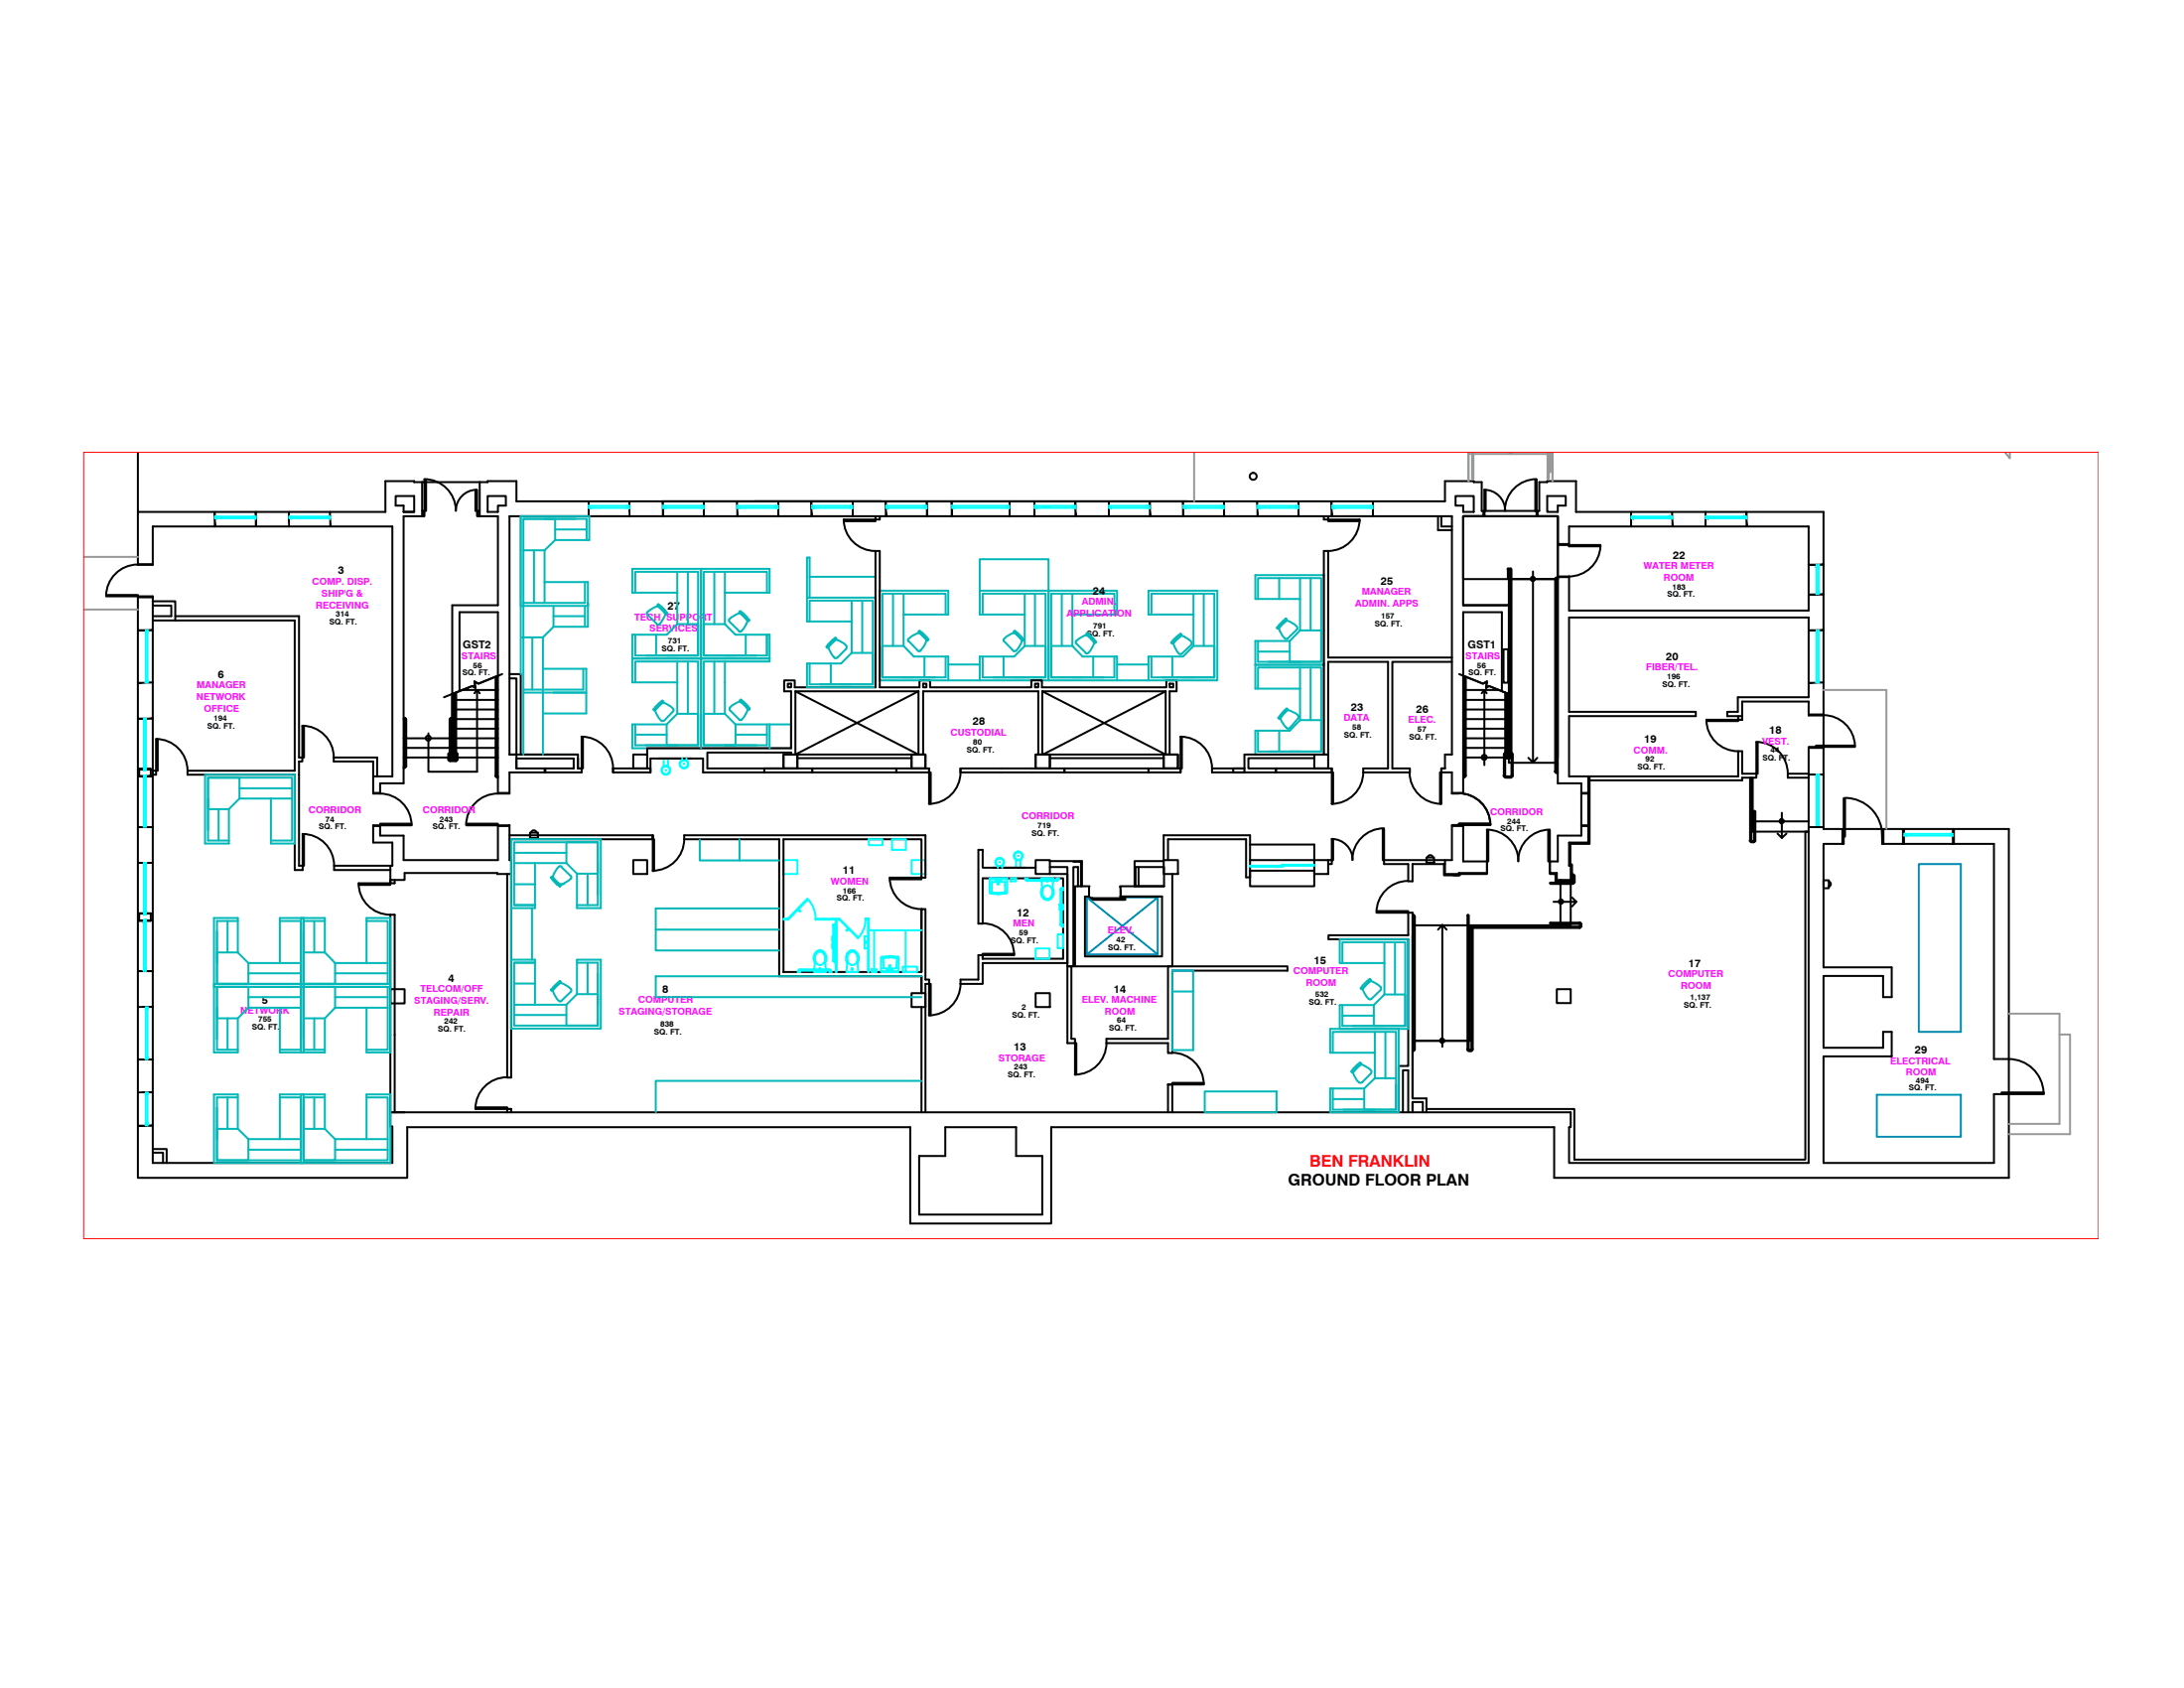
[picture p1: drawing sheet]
<svg xmlns="http://www.w3.org/2000/svg" width="279mm" height="216mm" viewBox="0 0 279 216" stroke-linecap="round" stroke-linejoin="round" font-family="sans-serif">
<g fill="none" stroke="#00b8b8" stroke-width=".25">
<path d="M66.6 66v20.2M67 66.4h4v2.7l-1.3 1.3M67 70.4h2.7M67 77.1v19.4M68.3 70.4v6.7M69.7 74.5h5.5v5.7h-4.4M69.7 70.4v6.7M69.7 66.4h4M70.8 77.5v2.7l-1.3 1.3M70.8 78.8h4M71 69.1h4.4v-3.1h-8.8v11.5h8.6M71 67.7h4"/>
<path d="M74.8 74.5v2.6h-7.8M74.8 77.5v2.7M75 69.1v-2.7h-8v10.7M81.3 75.8v-2.7h8v10.7h-8v-2.6M82.9 78.6l1.2 1.2M84.1 77.5l-.7 .3-.6 .5-.1 .1 .1 .2M84.2 77.5l.9 1M84.2 77.3l.6 .5 .5 .6M84.3 77.3l-.2 .2 .6 .5 .5 .6 .2-.2M84.4 79.8l-.2 .1-.2-.1M85.1 78.5a2.95 2.95 0 0 1-.7 1.3M86.6 79.8l-1.3 1.4h-4.4v6.1h5.7"/>
<path d="M86.6 75.8h-5.7v-3h17.6v3h-5.8M86.6 79.8h2.7v4h-6.7M86.6 73.1v6.7M88 73.1v6.7M91.4 73.1v6.7M92.7 79.8l1.4 1.4h4.4v3.4h-8.5v10.7h8.1v-2.6M92.7 79.8h-2.7v4h6.8M92.7 73.1v6.7M93.3 79.5l1.3 1.2M94.6 78.4l.6 .4 .5 .7 .2-.2M94.6 78.4l-.7 .3-.6 .5-.1 .1 .1 .2M94.7 78.4l.9 1"/>
<path d="M94.7 78.2l.6 .5 .5 .6M94.7 78.2h-.1v.2M95.6 79.4a2.95 2.95 0 0 1-.7 1.3M98.1 75.8v-2.7h-8.1v10.7h8.1v-2.6M103.2 76.4h8.8v11.5h-8.8v-3h4.4l1.4-1.4M103.6 79.5v-2.7h8.1v10.7h-8.1v-2.6M103.6 76.4v-5.1h-.4v8.2h5.8M103.6 73.8h8.4M109 76.8v6.7M110.3 76.8v6.7M114.2 75.9v6.7M115.6 78.6h5.7v-3h-8.7v11.4h8.7"/>
<path d="M115.6 75.9v6.7M121 78.6v-2.7h-8.1v10.7h8.1v-2.6M125.3 75.6v-4.1h8.8v4.1M125.7 78.6v-2.7h8.1v10.7h-8.1v-2.6M131.1 78.6h-5.8v-3h8.8v11.4v-11.4h8.8v3h-5.7M131.1 75.9v6.7M132.4 75.9v6.7M135.8 75.9v6.7M137.2 75.9v6.7M142.6 78.6v-2.7h-8.1v10.7h8.1v-2.6M147.3 78.6v-2.7h8v10.7M152.7 78.6h-5.8v-3h8.8v11.4h-8.8"/>
<path d="M152.7 75.9v6.7M154 75.9v6.7M160.9 76.6v-2.7h8.1v10.8h-8.1v-2.7M163.6 73.9v2.7M164.4 79.1l.2 .1v.1M164.5 79.2l-.6 .4-.5 .7M164.6 79.4l-1 1a2.95 2.95 0 0 0 .8 1.3M164.6 79.4a2.08 2.08 0 0 1 1.4 .9l-.1 .2M164.6 79.3l-.6 .5-.5 .6-.1-.2M166.3 76.6h-5.7v-3h8.8v11.4h-8.8h8.8v11.5h-8.8v-3h4.4l1.3-1.4M166.3 73.9v6.7M167.7 73.9v6.7"/>
<path d="M26.6 99.5h4v2.6l-1.3 1.4h-2.7zM66.6 96.5h7.3M66.8 81.5h2.7M67 88.6h8M68.1 81.5v6.7M69.5 81.5v15M69.5 85.5h5.5v5.8h-5.5M74.6 85.5v2.7h-7.6M81.3 87.3v-2.7h8v10.7h-8v-2.6M81.3 94h4M82.6 95.3h4M83.8 90.9a2.95 2.95 0 0 0 .8 1.3"/>
<path d="M83.9 81.2v2.6M84.6 92.2h.2h.1M84.7 89.6l.2 .2-.6 .5-.5 .6-.2-.2M84.7 89.7l-.6 .4-.5 .7M85.3 92.7h-4.4v3h8.8v-11.5h-8.8h8.8v-11.4v11.4h8.8h-8.8v11.5h11.5v-3h-2.7M85.3 92.7l1.3-1.4h2.7v4h-4zM86.1 90.6a2.95 2.95 0 0 0-1.3-.7l-1 .9M86.1 90.6l.1 .2-.1 .2M86.1 91l-1.2 1.2M86.6 84.6v6.7M88 84.6v6.7M90 91.3h2.7l1.4 1.4v2.6h-4.1z"/>
<path d="M91.4 84.6v6.7M92.7 95.3h4.1M92.7 84.6v6.7M93.4 90.5l-.1 .2 .1 .2M93.4 90.9l1.2 1.2M94.1 92.7h4.4M94.1 94h4M94.7 89.7a2.95 2.95 0 0 0-1.3 .8M94.7 89.7l1 1M94.8 89.5l.6 .5 .5 .6v.1l-.2 .1M94.8 89.5l-.2 .2 .6 .4 .5 .7M94.8 80.7l-.1 .1-.2-.1"/>
<path d="M94.9 92l-.1 .1-.2-.1M95.4 81.2v2.6M95.7 90.7a2.95 2.95 0 0 1-.8 1.3M98.5 92.7v3M106 82.8a2.32 2.32 0 0 0 .9 1.4l.2-.1M106.3 84.9v2.6M106.8 81.6l.2 .1-.6 .5-.5 .6M106.8 81.6l-.6 .5-.5 .6 .1 .1 .1 .1M106.9 81.8l-.9 1M107 81.8a2.95 2.95 0 0 1 1.3 .8M108.2 82.6l.1 .2-.1 .1M108.3 83l-1.2 1.1"/>
<path d="M109 83.5h2.7v4h-6.8M115.6 82.6l1.3 1.4h4.4v3M115.6 82.6h-2.7v4h6.7M116.3 82l1.2 1.3M117.5 80.9l.6 .4 .5 .6M117.5 81l-.7 .3a.94 .94 0 0 0-.7 .6l.1 .1M117.6 80.9l.9 1a2.98 2.98 0 0 1-.7 1.3M117.7 80.7h-.2v.1M117.7 80.7l.6 .5 .5 .6M117.8 83.2l-.2 .1-.2-.1M118.3 84v2.6M118.8 81.8l-.1 .1h-.1"/>
<path d="M121.3 87h4M121.3 85h4M125.3 87h17.6M128.4 84v2.6M128.5 81.7l-.1 .2 .1 .1 1.2 1.3M128.5 81.7a2.95 2.95 0 0 1 1.3-.8l.9 1M129.9 80.7l.6 .5 .5 .6M129.9 80.7l-.2 .1 .6 .5 .5 .6M130.8 81.9a2.08 2.08 0 0 1-1 1.4l-.2-.1M131 81.8v.1h-.2M131.1 82.6l-1.4 1.4h-4.4v3M131.1 82.6h2.7v4h-6.7"/>
<path d="M137.2 82.6l1.3 1.4h4.4v3M137.2 82.6h-2.7v4h6.7M137.7 82.3l1.2 1.2M139 81.2l-.7 .3-.6 .5-.1 .1 .1 .2M139 81.2l1 1M139.1 81l.6 .5 .5 .6M139.1 81l-.1 .1 .6 .5 .5 .6 .1-.1M139.2 83.5l-.2 .1-.1-.1M139.9 84v2.6M140 82.2a2.95 2.95 0 0 1-.8 1.3M142.9 87h4M142.9 85h4"/>
<path d="M147.3 84v2.6h8M149.8 82.1l.1 .2h.1M150 84v2.6M150.1 82.3a2.04 2.04 0 0 0 .9 1.4l1.4-1.2M151 81.1h.1l.1 .1M151 81.1l-.6 .5-.5 .5M151.1 81.3l-1 1M151.1 81.3a2.95 2.95 0 0 1 1.3 .8M151.2 81.3l-.6 .4-.6 .6M152.4 82.1l.1 .2-.1 .2M155.3 86.6v-4h-2.6l-1.4 1.4h-4.4v3M160.9 88.1v-2.7h8.1v10.7h-8.1v-2.6"/>
<path d="M160.9 83.3h4.1M163.5 91.8l.1 .1h.1M163.6 93.5v2.6M163.8 91.9a2.12 2.12 0 0 0 1 1.3l.2-.1M164.4 81.7h.2h.1M164.6 90.6l.2 .2-.6 .5-.5 .6M164.6 90.6l-.6 .6-.4 .6M164.7 90.8l-.9 1.1M164.7 90.8a2.95 2.95 0 0 1 1.4 .7M165 82h-4.4v6.1h5.7M165 82v2.7M165.9 80.5l-1.2 1.2"/>
<path d="M166.1 91.5v.2v.2M166.1 91.8l-1.1 1.3M166.3 92.1h2.7v4h-6.7M166.3 80.6h2.7v4.1h-6.7M166.3 85.4v6.7M166.3 80.6l-1.3 1.4M167.7 85.4v6.7M26.6 102.1v4.1M27.8 119.1v4.1M28 103.5v4M29.1 117.8v4M29.3 107.5h-2.7v-8h10.8v8h-2.7"/>
<path d="M30.4 117.8h-2.6v8h10.7v-8h-2.7M30.6 102.1h6.8M30.6 100.8h6.8M34.7 102.1v5.8h3v-8.8h-11.5v8.8h3.1v-4.4M38.5 117.4v8.8h11.4M38.8 117.4v17.2M40.2 117.8v4M41.6 117.8h-2.8v8h10.8v-8h-2.7M65.8 115.8h2.6h-2.6v-8.1h10.7v8.1h-2.7M65.8 110.4h6.7M65.8 109.1h6.7M65.8 113.1h2.6"/>
<path d="M68.1 116.1v6.7M68.4 110.4v5.7h-3M70.5 112.3l.5 .6 .6 .5M70.6 112.1l-.1 .1v.1M70.6 112.1l.5 .6 .6 .5M70.7 112.2l1 1M71.2 113.1h.9M71.7 113.2v.2h-.1M71.8 110.9l1.3 1.2M71.8 110.8h-.1a2.08 2.08 0 0 0-1 1.4M72.5 107.7h4v4h-2.7l-1.3-1.3zM73 112.4a2.95 2.95 0 0 1-1.3 .7"/>
<path d="M73 112.1l.1 .1-.1 .2M73.8 111.7v4.4h3.1v-8.8h-11.5v24.3h11.5v-8.8h-3.1v4.4M75.2 111.7v4.1M76.5 110.4v4.1M83.9 118.9h15.8M89.5 107.4v2.7h10.2M94.6 107.3v2.8M99.7 116.2h-15.8v5.4h15.8M27.8 126.2h4v2.7l-1.4 1.3h-2.6zM27.8 121.8h2.6l1.4 1.4v2.6h-4zM27.8 128.9v4M29.1 130.2v4.1"/>
<path d="M30.4 134.3h-2.6v-8.1h10.7v8.1h-2.7M30.4 121.8v-4.4h-3v8.8h11.4M31.8 128.9h6.7M31.8 127.5h6.7M31.8 123.2h6.7M31.8 124.5h6.7M35.8 128.9v5.7h5.8v-4.4M38.5 140v8.7h11.4v-8.7h-3v5.7M38.8 140v8.7h-11.4v-8.7h3v4.4M38.8 125.8h-11.4v8.8h3v-4.4M38.8 126.2h4.1v2.7M38.8 126.2v4h2.8l1.3-1.3"/>
<path d="M40.2 130.2v4.1M41.6 121.8v-4.4h-5.8v5.8M41.6 134.3h-2.8v-8.1h10.8v8.1h-2.7M42.9 123.2v2.6h-4.1M42.9 123.2l-1.3-1.4h-2.8v4M42.9 128.9h6.7M42.9 127.5h6.7M42.9 123.2h6.7M42.9 124.5h6.7M46.9 123.2v-5.8h3v17.2h-3v-5.7M49.9 125.8h-11.4v8.8M65.4 122.8h3v5.7"/>
<path d="M65.8 123.1h2.6h-2.6v8.1h10.7v-8.1h-2.7M65.8 128.5h6.7M65.8 129.8h6.7M65.8 125.8h2.6M70.5 126.6v.1h.1M70.7 126.7a2.08 2.08 0 0 0 1 1.4l.1-.1M71.6 125.5h.1v.1M71.6 125.5l-.6 .5-.5 .6M71.7 125.7l-1 1M71.7 125.7a2.08 2.08 0 0 1 1.4 1l-.1 .1M71.7 125.6l-.6 .5-.5 .6M73.1 126.8l-1.3 1.2"/>
<path d="M73.8 127.2h2.7v4h-4v-2.7zM75.2 123.1v4.1M76.5 124.5v4M117.9 138.2h-34v4.1M117.9 124.9h-34v2.6h34M150 124.1h2.6v10.2h-2.6zM150 126.8h2.6M154.1 139.6h9.2v2.7h-9.2zM170.5 134.6v-2.6h8.1v9.9h-8.1v-2.7M171.7 123.2v-2.7h8.1v10.7h-8.1v-2.6M171.7 129.9h4.1M173.1 131.2h4"/>
<path d="M173.1 137.2a2.95 2.95 0 0 0 .8 1.3M173.9 138.4l.1 .1 .2-.1M174 135.9l.2 .2-.7 .5-.4 .6-.2-.2M174 135.9l-.6 .5-.5 .6M174.1 126.3v.2h.1M174.1 136.1a2.08 2.08 0 0 1 1.4 1l-.1 .1M174.1 136.2l-1 .9M174.3 126.5a2.95 2.95 0 0 0 .8 1.3M175.1 127.8h.2h.1M175.2 125.2l.1 .1 .1 .1M175.2 125.3l-.6 .4-.5 .7M175.3 125.5a2.95 2.95 0 0 1 1.3 .7"/>
<path d="M175.3 125.5l-1 1M175.4 125.4l-.6 .5-.5 .6M175.4 137.3l-1.2 1.2M175.8 128.6l1.3-1.4h2.7v4h-4zM175.9 134.6h-5.7v-3h8.7v10.7h-8.7v-3.1h4.3M175.9 137.9l-1.4 1.3v2.7h4.1v-3.2M175.9 132v5.9M175.9 137.9h2.7M176.6 126.2l.1 .2-.1 .2M176.6 126.6l-1.2 1.2M177.1 123.2h-5.7v-3.1h8.8v11.5h-8.8v-3h4.4M177.1 120.5v6.7"/>
<path d="M177.2 132v5.9M178.5 120.5v6.7M27.8 144.4h2.6l1.4 1.3v2.7h-4zM27.8 141.7v4M29.1 140.4v4M30.4 140.4h-2.6v8h10.7v-8h-2.7M31.8 145.7h6.7M31.8 147.1h6.7M38.8 144.4h2.8l1.3 1.3v2.7h-4.1zM40.2 140.4v4M41.6 144.4v-4.4h-5.8v5.7M41.6 140.4h-2.8v8h10.8v-8h-2.7"/>
<path d="M42.9 145.7h6.7M42.9 147.1h6.7M170.5 140.6h4M171.9 141.9h4"/>
</g>
<g fill="none" stroke="#000" stroke-width=".25">
<path d="M17.6 57.9v7.6M13.6 76.1h4v.2h-4zM17.6 72.2a4 4 0 0 0-4 4M17.6 76.3h1.9v72.4h30.7v-4.6h-.3v-1.8h1.9M17.6 76.3v74.4h34.5v-6.5h64.3v12.3h18.1v-12.3h64.3v6.5h58.2v-10.8h-1.9v8.8h-21.8v-13.6h8.7v-3.1h-1.1v2h-7.6v-9.2h7.6v2.7h1.1v-3.8h-8.7v-15.8h2.6v-1.9h-2.6v-14.5M17.6 72.2h1.9M17.6 76.4h1.9M19.5 76.9h2.9v2.5M19.5 77.5h2.4v1.3h-2.4M19.5 79.4h18.2v19.2h-13.7v.5h13.7v12.2h1v-.6M22.4 78.8h15.9v18.1h.4v.5h-.4v13.3h.4M50.6 63.4h2.4v2.1h-1.4v-.8h-1z"/>
<path d="M51.6 65.5h1.4M54 65.3h.3v.7h-.3M54 61.7v4.3M54 66h-2.4v34.2h-3v1.3h-.9v-4.1h-5v-.5h5.5v2.4M54.2 65.3v.7M54.3 61.3a4 4 0 0 1 4 4 2.69 2.69 0 0 1 2.7-2.7M54.3 61.3h.2v4h-.2zM60.8 62.7h.2v2.6h-.2zM61.2 65.3v.7M61.4 65.3h-.4v.7h.4M61.4 61.7v4.3M61.4 66h2.3v11.4h-5.8v19.5"/>
<path d="M62.4 63.4h2.3v1.3h-1v.8h-1.3zM84.8 64.1h67M90.1 64.1h-24v-2.6h-3.7v.2h-9.4v-.2h-3.7v4h-31.7v6.7h1.9v-4.9h30.7v32h-2.5M94.3 64.1h9.5M107.9 66.4a4 4 0 0 0 4.1 4.1M108 66.4h4v.3h-4zM109.1 64.1h9.5M112 66v.4M112.6 66v.4h-.6M132.3 64.1h52.6v-2.6h3.6v.2h1.1v3.6h.3M169.4 66v.4h.5M169.9 66.4h4v.3h-4z"/>
<path d="M169.9 66v.4M173.9 66.4a4 4 0 0 1-4 4.1M184 66v1.8h1.7M184.4 66v1.3h1.3M186.2 63.4h2.3v2.1h-1.3v-.8h-1zM189.8 65.3v.7M189.9 62.6a2.69 2.69 0 0 1 2.7 2.7M189.9 62.7h.2v2.6h-.2zM189.9 65.3v.7M192.9 72.8v1.3M192.9 72.7v.1M192.9 72.7h.4"/>
<path d="M193.2 74.1h-.2v22.8M193.3 72.7v.1M193.4 72.8v23.5l.1 .1v2.8M193.4 74.1h5.6M196.1 73.1v24.4l.6-.6M196.4 61.3h.2v4h-.2zM196.6 61.3a4 4 0 0 0-4.1 4M196.6 65.3h.3v-3.6h1v-.2h3.7v4h31.7v26M196.6 65.3v.7M196.7 65.3v.7M197.9 63.4h2.4v1.3h-1v.8h-1.4zM199 74.1v24.6"/>
<path d="M199.1 74.1v24.6M199.1 73.9h-.1l-.1 .2M199.1 74v.1M199.2 73.9h.1M199.2 74.1h.1M199.3 69.6h1.4M199.3 73.8h1.4M200.7 73.7h-1.4v26.5h3v6.7h-3v3.3h-1v1.5h.9v.9h1.7v-1.9h-.2v-2.9h2.5v-2.2h-.9M200.7 69.7v-2.4h30.7v10.8h-30.7v-4.4M200.7 69.7h4.1v.2h-4.1v-.2v.2M200.7 69.7h-1.4v-3.7h-12.1v11.4h5.8h-5.8v-11.4h2.7v-.7h6.7v.7h2.7v8.1h-.1h.1v-8.1h-12.1v8.1h5.8v-1.2h.2v23.4l.2 .2v2.7M204.7 69.9a4 4 0 0 1-4 3.8"/>
<path d="M17.8 99.3h1.5h-1.5M17.8 98.4h1.5h-1.5M17.8 98.4v.9M19.3 98.4v.9M19.5 98.6h.5M19.9 94.5a4 4 0 0 1 4.1 4.1M20 94.6h.2v4h-.2zM20 98.6v.5h-.5M38.7 92.8a4 4 0 0 1 4 4.1M38.7 92.9h.2v4h-.2zM51.6 94.4h6.3M51.6 96.9h12.1"/>
<path d="M51.6 95.7h6.3M51.6 98.1h.2M51.6 98.2h.2M51.6 92h.2M51.6 91.8h.2M51.7 91.8l.2 .1 .1 .1M51.7 92h.1M51.8 92.1l-.1 5.9M52 92.1v5.9l-.1 .1-.2 .1M57.3 97.1l.1 .2 .2 .1h.7M57.5 97.1l.8 .1M57.5 92.1v4.2l-.2 .1v.7"/>
<path d="M57.7 96.6h.5v.4h-.5zM57.7 92.1v4.2l-.2 .2v.6M57.7 92h.1M57.7 91.8l-.1 .1-.1 .1M57.8 92h.1M57.8 91.8h.1M58 94.4h5.7M58 93.2h5.7M58 92h5.7M58 90.7h5.7M58 89.5h5.7M58 95.7h5.7"/>
<path d="M58 88.7v8.2M58.2 88.6v7.7l.2 .2v.6M58.4 97.1l-.1 .1M58.4 88.5v7.8l.1 .1v.7M58.5 97.1v.2l-.2 .1M58.8 88.4v-10.1h4.9v23.2M59.1 88.3h4.6M60.7 88.7l.3-.4 .4 .4M61 88.3v10.4h-6.2v-4.9M63.4 99.2v.2h.2M63.4 86.6v12.6M63.5 99.2l.1 .1"/>
<path d="M63.5 86.5v12.7M63.6 99.3h.1M63.6 99.5h.1M63.7 86.4l-2.5 1-.5-.2 .1 .8-.4-.3-2.5 1.1M64.2 86.2l-3 1.2-.5-.2 .1 .8-.4-.3-3.6 1.5M65.2 96.5h.9v1.8M65.2 96.5v-30.5h120.5v30.5h-.8v1.8M65.2 86.2h1.4v10.3M65.2 86.8h.9v9.7M65.2 96.5h.9M66.1 96.5h7.8v1.8M66.1 97h7.3v1.3h-7.3"/>
<path d="M66.1 97.2v1.1M69.7 98.3v.5M73.9 98.3h.5v.5h-4.6v-.5v.5h-4.6v2.7h-1.5M73.9 98.3h.5M73.9 97v1.3M74.4 94.2a4 4 0 0 1 4 4.1M74.4 94.3h.2v4h-.2zM81 96.5h1.8v1.8h-1.8zM82.8 96.5v-.8h18.4v-7.3h-.9v-1.4h1.4v.9h10.3v-17.4h.6v17.4h5v-.9h1.4v.9h12.9v-.9h1.4v.9h15.9v-.9h1.3v1.4h-.9v8.1h-.5M83.2 98.3h-4.8v.5h4.8v-1.8h6.7v1.8h29M100.2 96.5h1.8v1.8h-1.8zM100.2 98.3h-2.4v.5"/>
<path d="M100.8 87.4h.4v.5h-.4zM101.2 96.5v-.2h-10.7v2h28.4v.5M101.8 88.4h15.7M101.8 88.4v8.1l15.7-8.1M101.8 88.4l15.7 8.1v-8.1M102 96.5h14.6M102 97h14.6M103.9 98.3v.5M114.7 98.3v.5M116.6 96.5h1.8v1.8h-1.8zM118.1 87.4h.4v.5h-.4zM118.1 96.5v-8.1h14.7v8.1"/>
<path d="M118.9 98.8h.2v4h-.2zM122.9 98.8a4 4 0 0 1-4.1 4M122.9 98.3h28.1v.5h-28.1zM132.4 87.4h.4v.5h-.4zM132.5 96.5h1.8v1.8h-1.8zM133.3 88.4v8.1M133.3 88.4h15.8M133.3 88.4l15.8 8.1M134.3 96.5h14.6M134.3 97h14.6M136.2 98.3v.5M146.9 98.3v.5"/>
<path d="M148.9 96.5h1.8v1.8h-1.8zM149.1 88.4v8.1M149.1 88.4l-15.7 8.1M149.6 87.4h.5v.5h-.5zM151 94.2a4 4 0 0 1 4.1 4.1M151 94.3h.2v4h-.2zM157.8 98.3h1.4v.5h-1.4zM163.2 98.3h7.2v.5h-7.2zM163.2 98.3v.5M168.1 97h-8.4v1.3h3.5M168.1 96.5h-8.9v1.8h-4.1v.5h8.1v-.5M168.1 96.5h1.8v1.8h-1.8z"/>
<path d="M170.4 98.8h.1v4h-.1zM174.4 98.8a4 4 0 0 1-4 4M180.3 98.8a4 4 0 0 0 4.1 4M184.2 98.8h.2v4h-.2zM184.4 98.8h1.3v2.7h.9M184.9 98.3h-.5v1M184.9 98.3h-.5v.5M185.7 84.7h-7.6v13.6h2.3v.5h-6v-.5h3.2v-13.6h-7.7v11.8M185.7 84.1h-15.8v-13.6h-.5v26M186.7 86.2l3 1.2 .5-.2-.1 .8 .4-.3 2.7 1.1M187.2 86.4l2.5 1 .5-.2-.1 .8 .4-.3 2.5 1.1M187.2 94.4h5.7"/>
<path d="M187.2 93.2h5.7M187.2 92h5.7M187.2 90.7h5.7M187.2 89.5h5.7M187.2 88.3h4.6M187.2 99.3h.1M187.2 96.9h5.8M187.2 95.7h5.7M187.2 99.5h.1M187.4 99.2l-.1 .1M187.4 86.5v12.7M187.5 99.2v.2h-.2"/>
<path d="M187.5 86.6v12.6M189.6 88.7l.3-.4 .3 .4M189.9 88.3v9.6M192.1 88.4v-10.1h-4.9v23.1h-1.5M192.3 99.2l.1 .2h.2M192.3 83h.6v4.3h-.6zM192.5 99.2l.1 .1M192.6 88.5v7.8l-.2 .1v2.8M192.6 99.3h.7M192.6 99.5h.7M192.7 88.6v7.7l-.1 .2v2.7M192.7 96.6h.5v.4h-.5z"/>
<path d="M192.9 88.7v8.2M193 96.9v.7h.4M193.4 99.2l-.1 .1M193.5 99.2v.2h-.2M193.5 97.6h5.5M195.5 96.9l.6 .6M198.9 98.6l.1 .2 .1 .1M199.1 98.6v.1M199.1 97.6h.2M199.2 98.9h.1M199.2 98.7h.1M203.2 99.3v6.3"/>
<path d="M203.4 99.3v8.6h-2.5v2.7h.2v2.1h-2.1v-.9h-.7v-1.6M218.3 92a4 4 0 0 0 4 4.1M222.4 91.6v.5h.5h-.5v.1h-4.1v-.1h4.1M222.9 91.6h-1.9v-.6h1.3v-1.8h9.1v-10.2h-30.7v12h16.2v.6h-16.2v7.7h21.7v-3.2h.5v2.9h1.8M223.9 99.5v8M224.1 99.5v8M224.2 99.5v6.9h.2M224.7 94.9a4 4 0 0 1 4 4M224.7 99v.5h-1.8v.3h-19.7M224.7 94.9h.2v4.1h-.2zM231.4 99.5v49.2h-30.7v-4.5h.2v-1.9h-150.7M231.4 95.7h1.9"/>
<path d="M231.4 91.4h1.9M231.4 99h-2.7v.5h2.7M232.4 95.4v.1v-.1h4.9v.1h-5.9v4M233.3 91.5a4 4 0 0 1 4 3.9M233.3 91.5h-1.9v-1.8h-8.5v2.4M17.8 116.8h1.5h-1.5M17.8 117.8h1.5h-1.5M17.8 116.8v1M19.3 116.8v1M38.7 106.7a4 4 0 0 1 4 4M38.7 106.7h.2v4h-.2zM45.9 113a4 4 0 0 0 4 4"/>
<path d="M45.9 113h4v.2h-4zM47.7 105.6h.9M47.7 101.4h.9M48.6 101.5a4 4 0 0 1 4 4M48.6 105.6h-.9v2.2h2.5v2.9h-.3v1.9h1.9v-.9h11.8v.1h1.8M48.6 105.4h4v.2h-4zM49.9 110.7h-7.2v.6h7.2M50.5 112.6v.4h-.6v-.4v.4M59.7 105.4h4v.2h-4zM63.7 101.5a4 4 0 0 0-4.1 4M63.7 105.6h1.5M63.7 101.4h1.5"/>
<path d="M63.7 105.5v4.5h-12.1v-3.1h-3v-1.3M65.2 105.5v4.5h.2v27.8h-.5v-26M65.2 106.8h18.3M65.2 107.3h18.3M67.8 106.5h1v.7h-1zM68.6 106.5a.36 .36 0 0 0-.3-.3 .36 .36 0 0 0-.4 .3M81 110h1.8v1.8h-1.8zM83.5 107.3h.2v4.1h-.2zM83.5 106.8v.5v-.5M87.5 107.3a4 4 0 0 1-4 4.1M113.8 112.2a4 4 0 0 0 4.1 4.1M117.9 116.3v8v-8h.5v9h.5v.5"/>
<path d="M125.7 118.1a4 4 0 0 1 4 4M127 111h4.2M132.5 110h1.8v1.8h-1.8zM132.5 111h-6.8v-2.3h-.5v9.4h.5v-5.8h10.3v10.3h-10.3v-.4M134.3 110.9h2.3v12.7h.7v-12.7h.6v2.5M134.3 111.8h2.3v11.4h-10.9v2.6h-2.8v-.5h2.3v-3.1h.5M134.3 110.1h4.1v3.3M137.3 110.2h1v3.2M139.3 114.7h-.5v7.6h9.9v-7.6h-5.4M139.5 114.9h4.5v.2h-4.5zM143.4 114.7h5.3M145.1 110.9h3.8"/>
<path d="M145.3 110.9v2.5M145.7 110.9v2.5M148.9 110h1.8v1.8h-1.8zM148.9 110.1h-3.8v3.3M148.9 110v-3.2h11v5.4h-.5v-4.9h-10v2.7M148.9 110.9v2.5h-5.6M150 111.8v11.8h-12.5v-10.2h1.9M159.9 111.4h8.2v2h-8.2zM159.9 108h8.2v2h-8.2M168.1 110h1.8v1.8h-1.8zM169.9 110h.5v-2.7h.1v2.7h-.1v.5h-.5M170.4 107.3a2.69 2.69 0 0 1 2.6 2.7"/>
<path d="M177 105.9a4 4 0 0 0-4 4.1M180.1 112.7a4 4 0 0 0-4 4M180.7 117.2h.1M180.7 117l.2 .1 .1 .1M180.7 119.6v20.9M180.7 118.3h.1M180.8 117.2v17M181 117.2v17M181 118.3h6.7M182.5 109.7h1v.6h-1zM183.3 109.7a.36 .36 0 0 0-.3-.3 .36 .36 0 0 0-.4 .3M184 118.9l.5-.6v15.6"/>
<path d="M184.5 118.3l.6 .6M184.7 110.5v1.5h2.1v-.2h3.4v-.1M184.9 110h-7.8v-4h-.2v4h.2v.5h3.1v2.2M184.9 110.5h-4.2v2.2h-.5M185.7 105.6h1.5v4.6h3M185.9 112h.7M186.6 101.5a4 4 0 0 1 4.1 4M186.6 105.5h-.9v4.5h-.8v1.8h1.7v-.1h3.6M186.6 105.4h4.1v.1h-4.1zM187.7 117.1v17.1M187.9 117.1h-.2M187.9 117.1v17.1"/>
<path d="M188.1 118.3v14.8h-.2M188.2 118.7v15.5M188.4 118.7v15.5M188.4 118.6v.1M188.4 118.5h-.1l-.1 .2M188.5 118.7h13.6M188.5 118.5h13.6M190.2 106.1a4 4 0 0 1 4.1 4.1M190.2 106.2h.2v4h-.2zM190.2 110.2v1.5M198.1 106.2h.2v4h-.2zM198.3 106.1a4 4 0 0 0-4.1 4.1"/>
<path d="M198.3 112.9v.1M198.3 118v.1M198.4 118.2h3.7M198.4 112.9h2.8M198.4 113.1h2.8M198.4 118h3.7M198.7 115.3h3l-.6 .6M199.6 112.6v5.7M200.9 112.6v5.7h-13M201.1 111.8l.3 .1 .1 .2v.7M201.1 112l.2 .1v.7M201.1 114.8l.6 .5"/>
<path d="M201.3 112.8h-.1M201.5 112.8l-.1 .1-.2 .1M202.1 118.1v.1M202.1 118h.1l.1 .2M202.1 118.5h.1M202.1 118.2v.3M202.3 118.5l-.1 .1-.1 .1M202.3 105.6h.9M202.3 101.4h.9M202.3 118.2v.3M202.3 101.5h.9M224.2 105.1h.2"/>
<path d="M224.4 103.8v3.7h-.4M224.5 103.8h-.1M224.6 103.8v3.7l-.2 .2h-.5l-.1-.2M224.6 106.4h6.8h-.4v41.9h-29.6v-6.5h-18.9M224.6 105.1h6.8M227.4 106.6l.6 .6 .5-.6M228 104v3.2M233.3 112.6h.7v1h-.7zM233.9 112.7a.36 .36 0 0 1 .3 .4 .36 .36 0 0 1-.3 .3M235.7 106v1.9M235.9 102.1h.1v4.9h-.1zM236 106h13.8"/>
<path d="M236 102.1a4.8 4.8 0 0 1 4.8 4.9M240.8 106v1.9h9M240.9 106v1.9M243.4 106v1.9M243.6 106v1.9M249.8 107.9h5.3v27.6h1.9a4.5 4.5 0 0 1 4.4 4.2M249.8 106v1.9M249.8 106h7.2v33.7M250 106v1.9M49.9 126.5h1.9v1.8h-1.9zM64.9 137.8a4 4 0 0 0-4.1 4M100.2 124.3h17.7"/>
<path d="M100.2 124.3v-17h17.7v5h-4v.2h4v-.2h.5v-5.5h-30.9v.5h12.2v17.6h18.2M116.6 127h1.8v1.8h-1.8zM117.9 127v-2.1v2.1M117.9 128.8v13.5M118.9 125.8h.2v4.1h-.2zM118.9 125.8h-.5v16.5M122.9 125.8a4 4 0 0 1-4.1 4.1M125.7 122h4v.2h-4zM132.5 127h1.8v1.8h-1.8zM137.1 123.6v9.3h.4v.5h-.9v-9.8h.7M137.5 133.4h.2v4h-.2zM141.5 133.4a4 4 0 0 1-4 4"/>
<path d="M149.4 138.7h.6v-.2h4v.2zM149.4 123.6h15.3v.5h-14.7v10.6h-.6v-1.3h-7.9v-.5h7.9zM149.4 138.7v3.6M150 134.6a4 4 0 0 1 4 4.1M150 138.7v3.6M180.8 134.2l-.1 .1M181 134.2l-.1 .2h-.2M181 133.1h6.7M187.7 134.2l.1 .2h.1M187.9 134.2v.1M187.9 134.4h.3M187.9 134.3h.3"/>
<path d="M188.2 134.2v.1M188.4 134.2l-.1 .2h-.1M199.2 126.5h1.7v1.8h-1.7zM256.1 139.7h5.4v.2h-5.4zM19.5 147h1.8v1.7M19.5 147.4h1.4v1.3M49.9 142.3v-25.3h.6v25.3M60.8 141.6h4.1v.2h.5h-4.6zM64.9 141.8v.5M65.4 141.8v.5M120.9 144.2h9.1v3.7h3.3v7.4h-15.7v-7.4h3.3zM178.9 142.3v-6h1.3v-16.2h-10.2v-.5h10.2v-3.1h-4.1v.2h4.6v23.8h1.8v1.8"/>
<path d="M179.5 142.3v-5.4h.7v5.4M180.7 142.3v-1.3h1.3v1.3"/>
<circle cx="160.3" cy="60.9" r=".44"/>
<circle cx="196.1" cy="74" r=".28"/>
<circle cx="54.8" cy="94.4" r=".32"/>
<circle cx="189.9" cy="96.9" r=".32"/>
<circle cx="199.7" cy="115.3" r=".28"/>
<circle cx="227.9" cy="105" r=".28"/>
<circle cx="184.5" cy="133.1" r=".28"/>
</g>
<g fill="none" stroke="#0ff" stroke-width=".25">
<path d="M27.5 66.1h5.3M27.5 66.3h5.3M37 66.1h5.2M37 66.3h5.2M75.3 65h5.2M75.3 64.7h5.2M84.8 65h5.3M84.8 64.7h5.3M94.3 65h5.3M94.3 64.7h5.3M103.8 65h5.3M103.8 64.7h5.3"/>
<path d="M113.3 65h5.3M113.3 64.7h5.3M121.8 65h7.3M121.8 64.7h7.3M132.3 65h5.3M132.3 64.7h5.3M133.4 64.9h.9M141.8 65h5.3M141.8 64.7h5.3M151.4 65h5.2M151.4 64.7h5.2M160.9 65h5.2"/>
<path d="M160.9 64.7h5.2M170.4 65h5.2M170.4 64.7h5.2M208.7 66.1h5.2M208.7 66.3h5.2M218.2 66.1h5.2M218.2 66.3h5.2M232.4 72.2v3.8M232.6 72.2v3.8M18.4 91.9v6.5M18.4 99.3v6.5M18.7 80.6v6.7"/>
<path d="M18.7 91.9v6.5M18.7 99.3v6.5M18.9 80.6v6.7M84.9 97v1M85.5 97v1M87.3 97v.3M87.8 97v.3M232.4 80.6v6.7M232.4 99v6.8M232.6 80.6v6.7M232.6 99v6.8M18.4 110.3v6.5"/>
<path d="M18.4 117.8v6.4M18.7 110.3v6.5M18.7 117.8v6.4M100.2 110h1.8v1.8h-1.8zM102.1 116.4v-.1l.3 .2-.1 .1zM103.4 115l-2.5 2.6-.1-.1v.1h-.6M104.3 117.5a3.6 3.6 0 0 0-1-2.5l-2.5 2.5h-.6M106.5 119.7h.4v.7h-.4zM106.6 118.4v4.4M106.8 118.4v4.4M106.8 118.2h-.2l-.1 .2M106.8 118.3l-.1 .1"/>
<path d="M106.8 118.2h.1v.3M106.9 118.1v.3h-.1M107.4 117.6v-.1h-3.1v.1h2.6v6.7M107.4 117.6h-.4v6.7M107.4 117.5l2.4 2.4v.1l-2.4-2.4zM108.3 119l.2-.2 .1 .1-.2 .2zM110.6 119.7h.5v.7h-.5zM110.7 117.6a3.4 3.4 0 0 1-1 2.4M111.2 107.3h1.7v.8h-1.7zM111.2 119h.8M111.8 119h4.1v5.3h-4.1zM114.1 107.3h1.8v1.4h-1.8z"/>
<path d="M116.1 119h1.8M116.6 110h1.8v1.8h-1.8zM126.6 114.1l.1 .1M126.6 114.2v-1.9h2.2v1.9M126.7 114.3l1 .1 1-.1M126.7 112.3h2v.2h-2zM126.8 112.8h1.9M126.8 114l.1 .1M126.9 112.8v1.2M126.9 114.2h1.6M127.7 110.8v.2M128.2 110.8v.2"/>
<path d="M128.6 112.8v1.2M128.6 114l-.1 .1M128.8 114.1l-.1 .1M129.3 112.3h.7v.4h-.7zM130 110v1M130.5 110v1M131.1 112.3l.3 .1v.1M131.2 112.4v.2l.2 .1M131.3 112.4l.1 .1M131.5 112.3l-.3 .1v.1M133.2 112.3h1.6l-.2 1.2a1.06 1.06 0 0 1-.7 1.6 1.04 1.04 0 0 1-.6-1.6zM133.5 113.5a.52 .52 0 0 1 .9 0 .9 .9 0 0 1-.4 1.5 .91 .91 0 0 1-.5-1.5z"/>
<path d="M135.2 112.3l.2 .1-.1 .2-.1 .1h-3.8M135.3 119.5h.7v1.8h-.7zM135.5 112.3l-.3 .1v.1h-3.8M135.5 115.7h.5v.7h-.5zM135.6 118.2l.1 .2h.2M135.7 113.8v4.4M135.8 118.2l.1 .1M135.8 113.8v4.4M135.9 113.6h-.2l-.1 .2M135.9 113.7l-.1 .1M135.9 113.6h.1v.3M135.9 118.3h.1v.3"/>
<path d="M136 118.2v.3h-.1M136 113.5v.3h-.1M159.9 110.7h4.3v.2h-4.3zM163.9 110.6h4.2v.1h-4.2zM243.6 106.9h6.2M243.6 106.7h6.2M18.7 128.8v6.7M18.7 139.7v4.3M18.9 128.8v6.7M18.9 139.7v4.3M102.1 124.2v.1h.3M102.3 124.2v.1h-.2"/>
<path d="M102.3 124.1v.1M102.3 124h-.1l-.1 .2M102.3 124.1l3.9 .1M102.3 124h3.8h.2v.2M104.5 121.9a.65 .65 0 0 1 .8-.1 .65 .65 0 0 1 .3 .8 .68 .68 0 0 1-.7 .8 .68 .68 0 0 1-.6-.8v-.4zM104.5 121.7a.9 .9 0 0 1 1 .1 .9 .9 0 0 1 .2 1l-.1 .4 .1 1.1h-1.6l.2-1.1a1.18 1.18 0 0 1 .2-1.5zM106.2 124.2v.1h.2M106.3 124.2v.1h-.2M106.5 120.6h.4v.7h-.4zM106.5 122.8l.1 .2h.2M106.7 122.8l.1 .1M106.8 122.9h.1v.3"/>
<path d="M106.9 122.8v.3h-.1M108.4 121.9a.73 .73 0 0 1 .7-.4 .73 .73 0 0 1 .7 .6l.1 .4-.2 .7 .1 1.1h-1.5l.1-1.1-.2-.4v-.3zM108.6 121.9a.68 .68 0 0 1 .8-.1 .68 .68 0 0 1 .3 .8 .68 .68 0 0 1-.6 .8 .68 .68 0 0 1-.7-.8zM110.6 120.6h.5v.7h-.5zM111.1 124.3v-6.7h-.4v-.1v.1v-.1h.5v6.8M111.5 124h.7v.3h-.7zM112.8 122.4l1.1-.1 1 .1 .1 1.9h-2.3v-1.8l.1-.1M112.8 124.2h2.1v.1h-2.1zM112.9 123.9h1.9M113.1 122.5h.8h.7M113.1 122.5l-.1 .1 .1 1.3M114.6 122.5l.1 .1"/>
<path d="M114.8 122.6l-.1 1.3M115.5 123.6h1.8v.7h-1.8zM132.5 121.3h1.8v1.3h-1.8z"/>
<circle cx="85.2" cy="98.5" r=".57"/>
<circle cx="85.2" cy="98.5" r=".49"/>
<circle cx="85.2" cy="98.5" r=".02"/>
<circle cx="87.5" cy="97.7" r=".57"/>
<circle cx="87.5" cy="97.7" r=".49"/>
<circle cx="87.5" cy="97.7" r=".02"/>
<circle cx="127.4" cy="112.6" r=".06"/>
<circle cx="127.7" cy="112.6" r=".11"/>
<circle cx="127.7" cy="113" r=".11"/>
<circle cx="127.9" cy="110.3" r=".02"/>
<circle cx="127.9" cy="110.3" r=".57"/>
<circle cx="127.9" cy="110.3" r=".49"/>
<circle cx="128" cy="112.6" r=".06"/>
<circle cx="130.3" cy="109.5" r=".02"/>
<circle cx="130.3" cy="109.5" r=".57"/>
<circle cx="130.3" cy="109.5" r=".49"/>
<circle cx="133.9" cy="112.7" r=".11"/>
<circle cx="104.9" cy="124" r=".11"/>
<circle cx="109" cy="124" r=".11"/>
<circle cx="113.5" cy="124" r=".06"/>
<circle cx="113.8" cy="124" r=".11"/>
<circle cx="113.8" cy="123.6" r=".11"/>
<circle cx="114.2" cy="124" r=".06"/>
</g>
<g fill="#000" stroke="#000" stroke-width=".13">
<path d="M27.4 65.5l.1 1.8v-1.8zM27.4 65.5l.1 1.8h-.1z"/>
<path d="M32.7 65.5l.1 1.8v-1.8zM32.7 65.5l.1 1.8h-.1z"/>
<path d="M36.9 65.5l.1 1.8v-1.8zM36.9 65.5l.1 1.8h-.1z"/>
<path d="M42.2 65.5l.1 1.8v-1.8zM42.2 65.5l.1 1.8h-.1z"/>
<path d="M75.3 64.1v1.9v-1.9zM75.3 64.1v1.9z"/>
<path d="M80.5 64.1l.1 1.9v-1.9zM80.5 64.1l.1 1.9h-.1z"/>
<path d="M84.7 64.1l.2 1.9v-1.9zM84.7 64.1l.2 1.9h-.2z"/>
<path d="M90 64.1l.1 1.9v-1.9zM90 64.1l.1 1.9h-.1z"/>
<path d="M94.3 64.1v1.9v-1.9zM94.3 64.1v1.9z"/>
<path d="M99.5 64.1l.1 1.9v-1.9zM99.5 64.1l.1 1.9h-.1z"/>
<path d="M103.7 64.1l.2 1.9v-1.9zM103.7 64.1l.2 1.9h-.2z"/>
<path d="M109 64.1l.1 1.9v-1.9zM109 64.1l.1 1.9h-.1z"/>
<path d="M113.3 64.1l.1 1.9v-1.9zM113.3 64.1l.1 1.9h-.1z"/>
<path d="M118.5 64.1l.1 1.9v-1.9zM118.5 64.1l.1 1.9h-.1z"/>
<path d="M121.7 64.1l.1 1.9v-1.9zM121.7 64.1l.1 1.9h-.1z"/>
<path d="M129.1 64.1l.1 1.9v-1.9zM129.1 64.1l.1 1.9h-.1z"/>
<path d="M132.3 64.1l.1 1.9v-1.9zM132.3 64.1l.1 1.9h-.1z"/>
<path d="M137.5 64.1l.2 1.9v-1.9zM137.5 64.1l.2 1.9h-.2z"/>
<path d="M141.8 64.1l.1 1.9v-1.9zM141.8 64.1l.1 1.9h-.1z"/>
<path d="M147.1 64.1l.1 1.9v-1.9zM147.1 64.1l.1 1.9h-.1z"/>
<path d="M151.3 64.1l.1 1.9v-1.9zM151.3 64.1l.1 1.9h-.1z"/>
<path d="M156.5 64.1l.2 1.9v-1.9zM156.5 64.1l.2 1.9h-.2z"/>
<path d="M160.8 64.1l.1 1.9v-1.9zM160.8 64.1l.1 1.9h-.1z"/>
<path d="M166.1 64.1l.1 1.9v-1.9zM166.1 64.1l.1 1.9h-.1z"/>
<path d="M170.3 64.1l.1 1.9v-1.9zM170.3 64.1l.1 1.9h-.1z"/>
<path d="M175.6 64.1l.1 1.9v-1.9zM175.6 64.1l.1 1.9h-.1z"/>
<path d="M208.6 65.5l.1 1.8v-1.8zM208.6 65.5l.1 1.8h-.1z"/>
<path d="M208.7 66l.2 .4v-.4zM208.7 66l.2 .4h-.2z"/>
<path d="M213.6 66l.3 .4v-.4zM213.6 66l.3 .4h-.3z"/>
<path d="M213.9 65.5l.1 1.8v-1.8zM213.9 65.5l.1 1.8h-.1z"/>
<path d="M218.1 65.5l.2 1.8v-1.8zM218.1 65.5l.2 1.8h-.2z"/>
<path d="M218.3 66l.2 .4v-.4zM218.3 66l.2 .4h-.2z"/>
<path d="M223.2 66l.2 .4v-.4zM223.2 66l.2 .4h-.2z"/>
<path d="M223.4 65.5l.1 1.8v-1.8zM223.4 65.5l.1 1.8h-.1z"/>
<path d="M231.4 72.2v.1l1.9-.1zM231.4 72.3l1.9-.1v.1z"/>
<path d="M231.4 76v.1l1.9-.1zM231.4 76.1l1.9-.1v.1z"/>
<path d="M232.4 72.5h.3v-.2zM232.4 72.3h.3l-.3 .2z"/>
<path d="M232.4 75.9h.3v-.2zM232.4 75.7h.3l-.3 .2z"/>
<path d="M17.6 91.8v.2l1.9-.2zM17.6 92l1.9-.2v.2z"/>
<path d="M17.6 87.3v.1l1.9-.1zM17.6 87.4l1.9-.1v.1z"/>
<path d="M17.6 80.5v.2l1.9-.2zM17.6 80.7l1.9-.2v.2z"/>
<path d="M17.8 99.2v.1l1.5-.1zM17.8 99.3l1.5-.1v.1z"/>
<path d="M17.8 98.3v.2l1.5-.2zM17.8 98.5l1.5-.2v.2z"/>
<path d="M18.4 99.3v.2l.3-.2zM18.4 99.5l.3-.2v.2z"/>
<path d="M18.4 98.1v.2l.3-.2zM18.4 98.3l.3-.2v.2z"/>
<path d="M231.4 80.5v.2l1.9-.2zM231.4 80.7l1.9-.2v.2z"/>
<path d="M231.4 87.3v.1l1.9-.1zM231.4 87.4l1.9-.1v.1z"/>
<path d="M231.4 99v.1l1.9-.1zM231.4 99.1l1.9-.1v.1z"/>
<path d="M17.6 110.3v.1l1.9-.1zM17.6 110.4l1.9-.1v.1z"/>
<path d="M17.6 105.7v.1l1.9-.1zM17.6 105.8l1.9-.1v.1z"/>
<path d="M17.8 116.8v.1l1.5-.1zM17.8 116.9l1.5-.1v.1z"/>
<path d="M17.8 117.7v.1l1.5-.1zM17.8 117.8l1.5-.1v.1z"/>
<path d="M18.4 116.6v.3l.3-.3zM18.4 116.9l.3-.3v.3z"/>
<path d="M18.4 117.8v.3l.3-.3zM18.4 118.1l.3-.3v.3z"/>
<path d="M139.3 113.4l.1 1.3v-1.3zM139.3 113.4l.1 1.3h-.1z"/>
<path d="M143.3 113.4l.1 1.3v-1.3zM143.3 113.4l.1 1.3h-.1z"/>
<path d="M231.4 105.7v.1l1.9-.1zM231.4 105.8l1.9-.1v.1z"/>
<path d="M17.6 135.5v.1l1.9-.1zM17.6 135.6l1.9-.1v.1z"/>
<path d="M17.6 139.7v.1l1.9-.1zM17.6 139.8l1.9-.1v.1z"/>
<path d="M17.6 128.8h1.9zM17.6 128.8h1.9z"/>
<path d="M17.6 124.1v.2l1.9-.2zM17.6 124.3l1.9-.2v.2z"/>
<path d="M17.6 143.9v.1l1.9-.1zM17.6 144l1.9-.1v.1z"/>
</g>
<path d="M139.1 114.8v7.3M139.1 114.8h.6M139.1 114.8l9 7.3M143.7 114.8h4.4v7.3h-9M148.1 114.8l-9 7.3M245.5 110.5h5.4v21.5h-5.4zM240.1 140h10.8v5.4h-10.8z" fill="none" stroke="#008ab8" stroke-width=".25"/>
<g fill="none" stroke="#989898" stroke-width=".25">
<path d="M152.8 57.9v6.2M187.9 57.9v3.6M187.9 58.1h.4M188.3 57.9v3.3M188.5 58.1h9.5M188.5 57.9v3.3M193 57.9l.2 .2 .2-.2M193.2 57.9v.2M198 57.9v3.3M198.1 58.1h.5M198.1 57.9v3.3M198.4 57.9v2.5"/>
<path d="M198.6 57.9v3.6M256.5 57.9l.6 .7v-.7M10.7 78h6.9M10.7 71.2h6.9M188.3 61.2h.2M198 61.2h.1M233.3 88.3h8v17.7M257 129.7h6.5v2.6M257 143.7h6.5v-11.4h1.3v12.8h-7.8"/>
</g>
<g fill="#0ff" stroke="#0ff" stroke-width=".13">
<path d="M208.7 66l.2 .4v-.4zM208.7 66l.2 .4h-.2z"/>
<path d="M213.6 66l.3 .4v-.4zM213.6 66l.3 .4h-.3z"/>
<path d="M218.3 66l.2 .4v-.4zM218.3 66l.2 .4h-.2z"/>
<path d="M223.2 66l.2 .4v-.4zM223.2 66l.2 .4h-.2z"/>
<path d="M232.4 72.5h.3v-.2zM232.4 72.3h.3l-.3 .2z"/>
<path d="M232.4 75.9h.3v-.2zM232.4 75.7h.3l-.3 .2z"/>
<path d="M232.4 80.9h.3v-.2zM232.4 80.7h.3l-.3 .2z"/>
<path d="M232.4 87.3h.3v-.2zM232.4 87.1h.3l-.3 .2z"/>
<path d="M18.6 135.4h.4v-.2zM18.6 135.2h.4l-.4 .2z"/>
<path d="M18.6 129.1h.4v-.3zM18.6 128.8h.4l-.4 .3z"/>
<path d="M18.4 124.1h.3v-.2zM18.4 123.9h.3l-.3 .2z"/>
<path d="M18.7 116.6l-.3 .4h.3zM18.4 116.6h.3l-.3 .4z"/>
<path d="M18.4 110.6h.3v-.3zM18.4 110.3h.3l-.3 .3z"/>
<path d="M18.6 87.3h.4v-.2zM18.6 87.1h.4l-.4 .2z"/>
<path d="M18.6 80.9h.4v-.2zM18.6 80.7h.4l-.4 .2z"/>
<path d="M27.5 66l.3 .4v-.4zM27.5 66l.3 .4h-.3z"/>
<path d="M32.5 66l.2 .4v-.4zM32.5 66l.2 .4h-.2z"/>
<path d="M37.1 66l.2 .4v-.4zM37.1 66l.2 .4h-.2z"/>
<path d="M42 66l.2 .4v-.4zM42 66l.2 .4h-.2z"/>
<path d="M160.9 64.7l.2 .3v-.3zM160.9 64.7l.2 .3h-.2z"/>
<path d="M165.8 64.7l.3 .3v-.3zM165.8 64.7l.3 .3h-.3z"/>
<path d="M170.5 64.7l.2 .3v-.3zM170.5 64.7l.2 .3h-.2z"/>
<path d="M175.3 64.7l.3 .3v-.3zM175.3 64.7l.3 .3h-.3z"/>
<path d="M141.9 64.7l.2 .3v-.3zM141.9 64.7l.2 .3h-.2z"/>
<path d="M146.8 64.7l.2 .3v-.3zM146.8 64.7l.2 .3h-.2z"/>
<path d="M151.4 64.7l.3 .3v-.3zM151.4 64.7l.3 .3h-.3z"/>
<path d="M156.3 64.7l.2 .3v-.3zM156.3 64.7l.2 .3h-.2z"/>
<path d="M132.4 64.7l.2 .3v-.3zM132.4 64.7l.2 .3h-.2z"/>
<path d="M137.3 64.7l.2 .3v-.3zM137.3 64.7l.2 .3h-.2z"/>
<path d="M232.4 105.7h.3v-.2zM232.4 105.5h.3l-.3 .2z"/>
<path d="M232.4 99.3h.3v-.2zM232.4 99.1h.3l-.3 .2z"/>
<path d="M113.4 64.7l.2 .3v-.3zM113.4 64.7l.2 .3h-.2z"/>
<path d="M118.3 64.7l.2 .3v-.3zM118.3 64.7l.2 .3h-.2z"/>
<path d="M108.8 64.7l.2 .3v-.3zM108.8 64.7l.2 .3h-.2z"/>
<path d="M94.3 64.7l.3 .3v-.3zM94.3 64.7l.3 .3h-.3z"/>
<path d="M99.3 64.7l.2 .3v-.3zM99.3 64.7l.2 .3h-.2z"/>
<path d="M103.9 64.7l.2 .3v-.3zM103.9 64.7l.2 .3h-.2z"/>
<path d="M80.2 64.7l.3 .3v-.3zM80.2 64.7l.3 .3h-.3z"/>
<path d="M84.9 64.7l.2 .3v-.3zM84.9 64.7l.2 .3h-.2z"/>
<path d="M89.8 64.7l.2 .3v-.3zM89.8 64.7l.2 .3h-.2z"/>
<path d="M75.3 64.7l.3 .3v-.3zM75.3 64.7l.3 .3h-.3z"/>
<path d="M18.6 143.9h.4v-.2zM18.6 143.7h.4l-.4 .2z"/>
<path d="M18.6 140h.4v-.2zM18.6 139.8h.4l-.4 .2z"/>
<path d="M121.8 64.7l.2 .3v-.3zM121.8 64.7l.2 .3h-.2z"/>
<path d="M128.8 64.7l.3 .3v-.3zM128.8 64.7l.3 .3h-.3z"/>
<path d="M249.5 106.6l.3 .3v-.3zM249.5 106.6l.3 .3h-.3z"/>
<path d="M243.7 106.6l.2 .3v-.3zM243.7 106.6l.2 .3h-.2z"/>
<path d="M232.4 99.3h.3v-.2zM232.4 99.1h.3l-.3 .2z"/>
<path d="M18.7 117.6l-.3 .4h.3zM18.4 117.6h.3l-.3 .4z"/>
<path d="M18.4 105.6h.3v-.2zM18.4 105.4h.3l-.3 .2z"/>
<path d="M18.4 92.1h.3v-.2zM18.4 91.9h.3l-.3 .2z"/>
<path d="M18.7 98.1l-.3 .5h.3zM18.4 98.1h.3l-.3 .5z"/>
<path d="M18.7 99.1l-.3 .5h.3zM18.4 99.1h.3l-.3 .5z"/>
</g>
<path d="M10.7 57.9h257.8v100.5h-257.8z" fill="none" stroke="#f00" stroke-width=".13"/>
<text font-size="2.1" fill="#f00" x="167.5" y="149.3">BEN FRANKLIN</text>
<text font-size="2.1" x="164.8" y="151.7">GROUND FLOOR PLAN</text>
<g font-size="1.4">
<text x="214" y="71.5">22</text>
<text x="43.3" y="73.4">3</text>
<text x="85.4" y="78">27</text>
<text x="139.8" y="76.1">24</text>
<text x="176.6" y="74.8">25</text>
<text x="59.2" y="83">GST2</text>
<text x="187.8" y="83">GST1</text>
<text x="27.9" y="86.7">6</text>
<text x="213.1" y="84.4">20</text>
<text x="124.4" y="92.7">28</text>
<text x="172.8" y="90.9">23</text>
<text x="181.2" y="91.2">26</text>
<text x="210.3" y="95">19</text>
<text x="226.3" y="93.8">18</text>
<text x="107.8" y="111.8">11</text>
<text x="130.1" y="117.2">12</text>
<text x="57.3" y="125.5">4</text>
<text x="168.1" y="123.3">15</text>
<text x="216" y="123.6">17</text>
<text x="33.5" y="128.3">5</text>
<text x="84.7" y="127">8</text>
<text x="142.5" y="126.9">14</text>
<text x="129.7" y="134.4">13</text>
<text x="245" y="134.7">29</text>
</g>
<g font-size="1.2" fill="#f0f">
<text x="39.9" y="74.7">COMP. DISP.</text>
<text x="40.4" y="77.8">RECEIVING</text>
<text x="41.1" y="76.3">SHIP'G &amp;</text>
<text x="138.4" y="77.4">ADMIN.</text>
<text x="173.4" y="77.6">ADMIN. APPS</text>
<text x="174.2" y="76.1">MANAGER</text>
<text x="210.3" y="72.8">WATER METER</text>
<text x="212.8" y="74.3">ROOM</text>
<text x="81.2" y="79.3">TECH. SUPPORT</text>
<text x="83.1" y="80.8">SERVICES</text>
<text x="136.5" y="78.9">APPLICATION</text>
<text x="25.1" y="89.6">NETWORK</text>
<text x="25.2" y="88">MANAGER</text>
<text x="59" y="84.3">STAIRS</text>
<text x="187.5" y="84.3">STAIRS</text>
<text x="210.6" y="85.8">FIBER/TEL.</text>
<text x="26.1" y="91">OFFICE</text>
<text x="121.6" y="94.1">CUSTODIAL</text>
<text x="171.9" y="92.2">DATA</text>
<text x="180.2" y="92.5">ELEC.</text>
<text x="225.5" y="95.2">VEST.</text>
<text x="209" y="96.3">COMM.</text>
<text x="39.5" y="104">CORRIDOR</text>
<text x="54.1" y="104">CORRIDOR</text>
<text x="130.7" y="104.8">CORRIDOR</text>
<text x="190.7" y="104.3">CORRIDOR</text>
<text x="106.3" y="113.1">WOMEN</text>
<text x="129.6" y="118.5">MEN</text>
<text x="141.7" y="119.4">ELEV.</text>
<text x="165.5" y="124.5">COMPUTER</text>
<text x="213.4" y="124.9">COMPUTER</text>
<text x="30.8" y="129.7">NETWORK</text>
<text x="53" y="128.4">STAGING/SERV.</text>
<text x="53.8" y="126.9">TELCOM/OFF</text>
<text x="55.5" y="129.9">REPAIR</text>
<text x="79.1" y="129.8">STAGING/STORAGE</text>
<text x="81.6" y="128.3">COMPUTER</text>
<text x="138.4" y="128.3">ELEV. MACHINE</text>
<text x="141.3" y="129.8">ROOM</text>
<text x="167.1" y="126.1">ROOM</text>
<text x="215" y="126.4">ROOM</text>
<text x="127.7" y="135.7">STORAGE</text>
<text x="241.8" y="136.1">ELECTRICAL</text>
<text x="243.8" y="137.6">ROOM</text>
</g>
<g font-size="1">
<text x="213.3" y="76.4">SQ. FT.</text>
<text x="213.9" y="75.4">183</text>
<text x="42.1" y="79.9">SQ. FT.</text>
<text x="43" y="78.9">314</text>
<text x="84.7" y="83.3">SQ. FT.</text>
<text x="85.5" y="82.2">731</text>
<text x="139.1" y="81.4">SQ. FT.</text>
<text x="139.9" y="80.3">791</text>
<text x="175.9" y="80.1">SQ. FT.</text>
<text x="176.7" y="79.1">157</text>
<text x="59.2" y="86.3">SQ. FT.</text>
<text x="60.5" y="85.4">56</text>
<text x="187.9" y="86.3">SQ. FT.</text>
<text x="189" y="85.4">56</text>
<text x="212.7" y="87.8">SQ. FT.</text>
<text x="213.3" y="86.9">196</text>
<text x="26.5" y="93.2">SQ. FT.</text>
<text x="27.3" y="92.2">194</text>
<text x="124.5" y="95.2">80</text>
<text x="171.9" y="94.3">SQ. FT.</text>
<text x="173" y="93.3">58</text>
<text x="180.3" y="94.6">SQ. FT.</text>
<text x="181.3" y="93.6">57</text>
<text x="123.7" y="96.2">SQ. FT.</text>
<text x="209.5" y="98.4">SQ. FT.</text>
<text x="210.5" y="97.4">92</text>
<text x="225.5" y="97.2">SQ. FT.</text>
<text x="226.5" y="96.3">44</text>
<text x="40.8" y="106.1">SQ. FT.</text>
<text x="41.6" y="105.1">74</text>
<text x="55.4" y="106.1">SQ. FT.</text>
<text x="56.2" y="105.1">243</text>
<text x="132" y="106.9">SQ. FT.</text>
<text x="132.7" y="105.9">719</text>
<text x="192" y="106.3">SQ. FT.</text>
<text x="192.8" y="105.4">244</text>
<text x="107" y="115.2">SQ. FT.</text>
<text x="107.8" y="114.2">166</text>
<text x="130.4" y="119.7">59</text>
<text x="129.3" y="120.7">SQ. FT.</text>
<text x="141.8" y="121.5">SQ. FT.</text>
<text x="142.8" y="120.5">42</text>
<text x="32.2" y="131.7">SQ. FT.</text>
<text x="33" y="130.7">755</text>
<text x="56" y="132">SQ. FT.</text>
<text x="56.8" y="130.9">242</text>
<text x="84.5" y="131.3">838</text>
<text x="129.5" y="130.1">SQ. FT.</text>
<text x="130.7" y="129.1">2</text>
<text x="141.9" y="131.8">SQ. FT.</text>
<text x="142.9" y="130.8">64</text>
<text x="167.5" y="128.6">SQ. FT.</text>
<text x="168.3" y="127.5">532</text>
<text x="215.4" y="128.9">SQ. FT.</text>
<text x="216.2" y="127.9">1,137</text>
<text x="83.7" y="132.3">SQ. FT.</text>
<text x="128.9" y="137.8">SQ. FT.</text>
<text x="129.7" y="136.8">243</text>
<text x="244.2" y="139.5">SQ. FT.</text>
<text x="245.1" y="138.5">494</text>
</g>
</svg>
